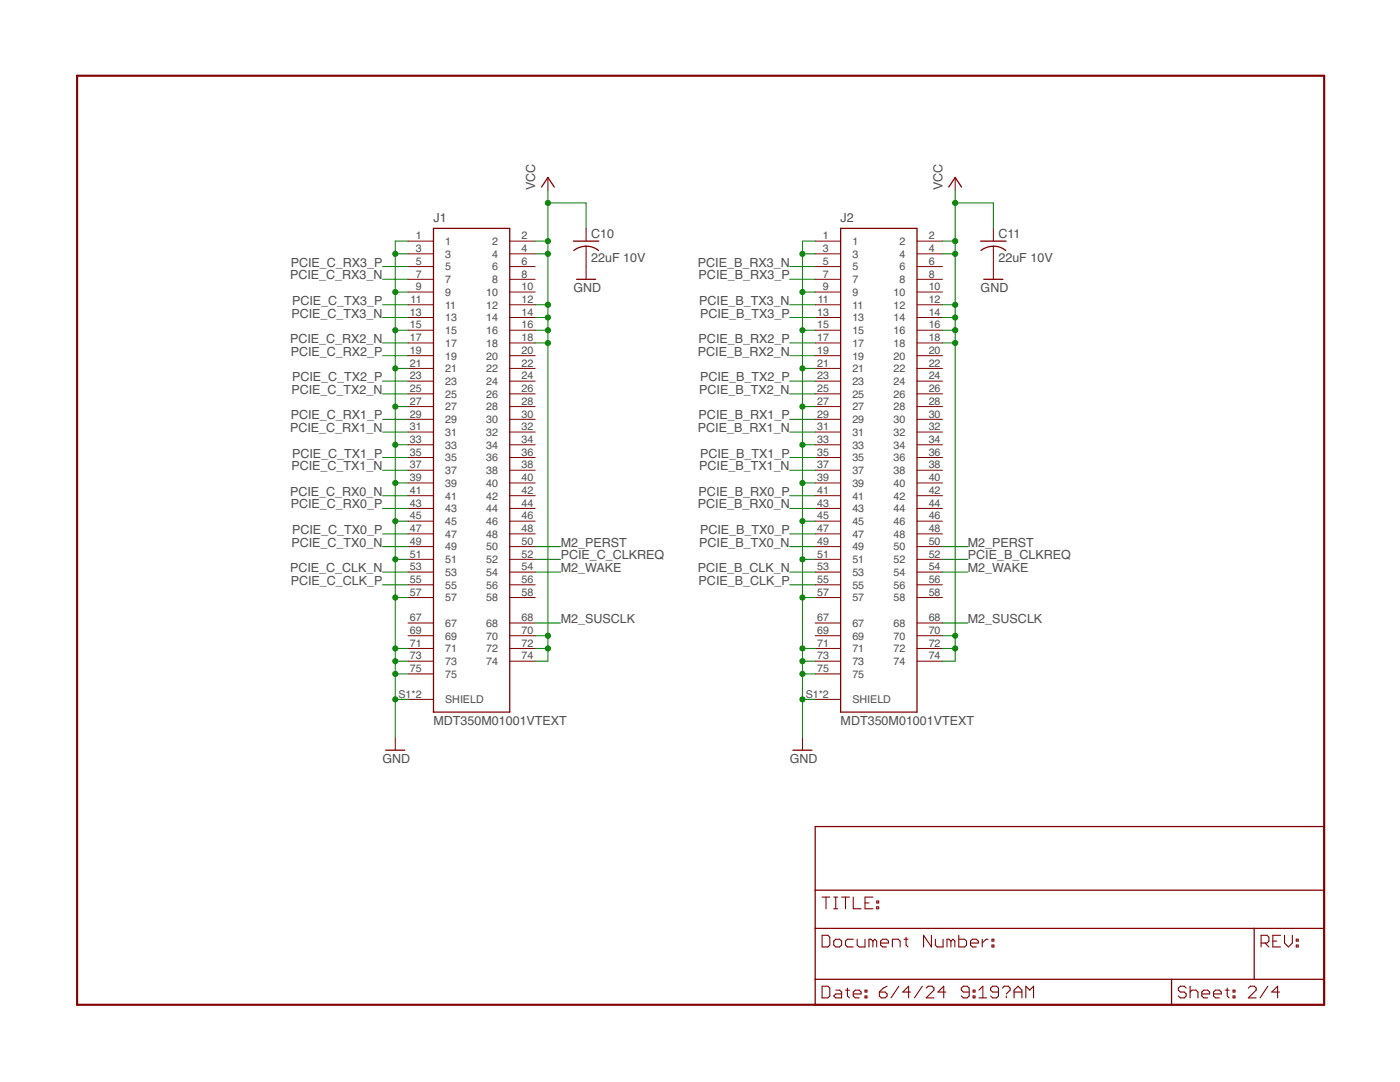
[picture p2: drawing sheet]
<svg xmlns="http://www.w3.org/2000/svg" width="279mm" height="216mm" viewBox="0 0 279 216" stroke-linecap="round" stroke-linejoin="round" font-family="sans-serif">
<path d="M15.4 15.1h248.9v185.4h-248.9z" fill="none" stroke="#800000" stroke-width=".42"/>
<g fill="none" stroke="#800000" stroke-width=".25">
<path d="M108.1 37.3l1.2-1.9 1.3 1.9M189.4 37.3l1.2-1.9 1.3 1.9M86.5 45.6h15.2v96.5h-15.2zM114.4 48.1h5.1M114.5 50a4 4 0 0 1 5 0M115.1 55.7h3.8M167.8 45.6h15.2v96.5h-15.2zM195.7 48.1h5.1M195.8 50a4 4 0 0 1 4.9 0M196.3 55.7h3.9M77 149.7h3.8M158.2 149.7h3.9"/>
<path d="M162.7 164.9h101.6v35.6h-101.6zM162.7 177.6h101.6M162.7 185.3h101.6M162.7 195.4h101.6M233.8 195.4v5.1M250.3 185.3v10.1"/>
</g>
<g fill="none" stroke="#800000" stroke-width=".21">
<path d="M164.1 179h1.5M164.8 179v2.3M166.4 179h.8M166.8 179v2.3M168 179h1.5M168.7 179v2.3M170.3 179v2.3h1.6M174.2 179h-1.6v2.3h1.6M175 179.8h.4v.4h-.4zM164.1 186.6h1.1l.4 .4v1.6l-.4 .4h-1.1zM164.1 196.8h1.1l.4 .4v1.5l-.4 .4h-1.1zM166.4 187.8l.4-.4h.8l.4 .4v.8l-.4 .4h-.8l-.4-.4z"/>
<path d="M166.4 181.3h.8M166.8 197.6h.8l.4 .4v1.1h-1.2l-.4-.4 .4-.4h1.2M168.7 197.6h.8M169.1 197.2v1.5l.4 .4M170.3 198.3h1.6v-.3l-.4-.4h-.8l-.4 .4v.7l.4 .4h.8M170.3 187.4h-1.2l-.4 .4v.8l.4 .4h1.2M171.1 187.4v1.2l.4 .4h1.1v-1.6M172.6 198.7h.4v.4h-.4zM172.6 197.6h.4v.4h-.4zM172.6 180.2h.8M174.2 187.8l-.4-.4h-.4v1.6M174.2 187.8l.4-.4 .4 .4v1.2"/>
<path d="M174.2 187.8v1.2M175 181h.4v.3h-.4zM175.5 198h1.2l.3 .3v.4l-.3 .4h-.8l-.4-.4zM175.7 188.2h1.6v-.4l-.4-.4h-.8l-.4 .4v.8l.4 .4h.8M177 196.8l-.7 .4-.8 .8M178.1 189v-1.6h1.2l.3 .4v1.2M179.4 196.8l-1.6 2.3M180.4 187.4h.8M180.8 187v1.6l.4 .4M181.7 198h-1.5l1.1-1.2v2.3M184.1 196.8l-1.6 2.3M184.8 197.2l.4-.4h.8l.4 .4v.4l-1.6 1.5h1.6"/>
<path d="M185.9 186.6v2.4l-1.6-2.4v2.4M186.7 187.4v1.2l.3 .4h1.2v-1.6M188.7 198h-1.5l1.1-1.2v2.3M189.8 187.8l-.4-.4h-.4v1.6M189.8 187.8v1.2M189.8 187.8l.4-.4 .4 .4v1.2M191.3 186.6v2.4h1.2l.4-.4v-.8l-.4-.4h-1.2M193.4 198h-1.1l-.4-.4v-.4l.4-.4h.7l.4 .4v1.5l-.4 .4h-.7l-.4-.4M193.7 188.2h1.5v-.4l-.4-.4h-.7l-.4 .4v.8l.4 .4h.7M194.2 198.7h.4v.4h-.4zM194.2 197.6h.4v.4h-.4zM195.4 199.1h1.5"/>
<path d="M195.4 197.6l.8-.8v2.3M196 187.4v1.6M197.2 187.4h-.4l-.8 .8M198 188.6h.4v.4h-.4zM198 187.4h.4v.4h-.4zM199.3 198h-1.2l-.4-.4v-.4l.4-.4h.8l.4 .4v1.5l-.4 .4h-.8l-.4-.4M200 197.2l.4-.4h.8l.4 .4v.4l-.8 .7M200.8 198.7v.4M202.4 198h1.5M202.4 199.1v-1.5l.8-.8 .7 .8v1.5M204.7 199.1v-2.3l.8 .8 .8-.8v2.3M236.7 197.2l-.4-.4h-.7l-.4 .4v.4l.4 .4h.7l.4 .3v.4l-.4 .4h-.7l-.4-.4"/>
<path d="M237.5 198l.4-.4h.8l.4 .4v1.1M237.5 196.8v2.3M239.8 198.3h1.6v-.3l-.4-.4h-.8l-.4 .4v.7l.4 .4h.8M242.2 198.3h1.5v-.3l-.3-.4h-.8l-.4 .4v.7l.4 .4h.8M244.5 197.6h.8M244.9 197.2v1.5l.4 .4M246.1 198.7h.4v.4h-.4zM246.1 197.6h.4v.4h-.4zM249.1 197.2l.4-.4h.8l.4 .4v.4l-1.6 1.5h1.6M251.7 188.2h1.2l.3-.4v-.8l-.3-.4h-1.2v2.4M252.5 188.2l.7 .8M253 196.8l-1.5 2.3"/>
<path d="M254 187.8h.8M255.4 198h-1.6l1.2-1.2v2.3M255.6 186.6h-1.6v2.4h1.6M256.3 186.6v1.6l.8 .8 .8-.8v-1.6M258.7 188.6h.4v.4h-.4zM258.7 187.4h.4v.4h-.4z"/>
</g>
<g fill="none" stroke="#800000" stroke-width=".2">
<path d="M109.3 35.4v2.6M190.6 35.4v2.6M81.4 48.1h5.1M81.4 50.7h5.1M81.4 53.2h5.1M81.4 55.7h5.1M81.4 58.3h5.1M101.7 48.1h5.1M101.7 50.7h5.1M101.7 53.2h5.1M101.7 55.7h5.1M101.7 58.3h5.1"/>
<path d="M117 45.6v2.5M117 49.1v6.6M162.7 48.1h5.1M162.7 50.7h5.1M162.7 53.2h5.1M162.7 55.7h5.1M162.7 58.3h5.1M183 48.1h5.1M183 50.7h5.1M183 53.2h5.1M183 55.7h5.1M183 58.3h5.1"/>
<path d="M198.2 45.6v2.5M198.2 49.1v6.6M81.4 60.8h5.1M81.4 63.4h5.1M81.4 65.9h5.1M81.4 68.4h5.1M81.4 71h5.1M81.4 73.5h5.1M81.4 76.1h5.1M81.4 78.6h5.1M101.7 60.8h5.1M101.7 63.4h5.1"/>
<path d="M101.7 65.9h5.1M101.7 68.4h5.1M101.7 71h5.1M101.7 73.5h5.1M101.7 76.1h5.1M101.7 78.6h5.1M162.7 60.8h5.1M162.7 63.4h5.1M162.7 65.9h5.1M162.7 68.4h5.1M162.7 71h5.1M162.7 73.5h5.1"/>
<path d="M162.7 76.1h5.1M162.7 78.6h5.1M183 60.8h5.1M183 63.4h5.1M183 65.9h5.1M183 68.4h5.1M183 71h5.1M183 73.5h5.1M183 76.1h5.1M183 78.6h5.1M81.4 81.1h5.1M81.4 83.7h5.1"/>
<path d="M81.4 86.2h5.1M81.4 88.8h5.1M81.4 91.3h5.1M81.4 93.8h5.1M81.4 96.4h5.1M81.4 98.9h5.1M101.7 81.1h5.1M101.7 83.7h5.1M101.7 86.2h5.1M101.7 88.8h5.1M101.7 91.3h5.1M101.7 93.8h5.1"/>
<path d="M101.7 96.4h5.1M101.7 98.9h5.1M162.7 81.1h5.1M162.7 83.7h5.1M162.7 86.2h5.1M162.7 88.8h5.1M162.7 91.3h5.1M162.7 93.8h5.1M162.7 96.4h5.1M162.7 98.9h5.1M183 81.1h5.1M183 83.7h5.1"/>
<path d="M183 86.2h5.1M183 88.8h5.1M183 91.3h5.1M183 93.8h5.1M183 96.4h5.1M183 98.9h5.1M81.4 101.5h5.1M81.4 104h5.1M81.4 106.5h5.1M81.4 109.1h5.1M81.4 111.6h5.1M81.4 114.2h5.1"/>
<path d="M81.4 116.7h5.1M81.4 119.2h5.1M101.7 101.5h5.1M101.7 104h5.1M101.7 106.5h5.1M101.7 109.1h5.1M101.7 111.6h5.1M101.7 114.2h5.1M101.7 116.7h5.1M101.7 119.2h5.1M162.7 101.5h5.1M162.7 104h5.1"/>
<path d="M162.7 106.5h5.1M162.7 109.1h5.1M162.7 111.6h5.1M162.7 114.2h5.1M162.7 116.7h5.1M162.7 119.2h5.1M183 101.5h5.1M183 104h5.1M183 106.5h5.1M183 109.1h5.1M183 111.6h5.1M183 114.2h5.1"/>
<path d="M183 116.7h5.1M183 119.2h5.1M81.4 124.3h5.1M81.4 126.9h5.1M81.4 129.4h5.1M81.4 131.9h5.1M81.4 134.5h5.1M81.4 139.6h5.1M101.7 124.3h5.1M101.7 126.9h5.1M101.7 129.4h5.1M101.7 131.9h5.1"/>
<path d="M162.7 124.3h5.1M162.7 126.9h5.1M162.7 129.4h5.1M162.7 131.9h5.1M162.7 134.5h5.1M162.7 139.6h5.1M183 124.3h5.1M183 126.9h5.1M183 129.4h5.1M183 131.9h5.1M78.9 147.2v2.5M160.1 147.2v2.5"/>
</g>
<g fill="none" stroke="#008000" stroke-width=".2">
<path d="M109.3 38v93.9h-2.5M190.6 38v93.9h-2.5M76.3 55.7h5.1M76.3 53.2h5.1M78.9 58.3h2.5M78.9 50.7h2.5M81.4 48.1h-2.5v99.1M106.8 50.7h2.5M106.8 48.1h2.5M109.3 40.5h7.7v5.1M157.6 55.7h5.1M157.6 53.2h5.1"/>
<path d="M160.1 58.3h2.6M160.1 50.7h2.6M162.7 48.1h-2.6v99.1M188.1 50.7h2.5M188.1 48.1h2.5M190.6 40.5h7.6v5.1M76.3 68.4h5.1M76.3 71h5.1M76.3 63.4h5.1M76.3 60.8h5.1M76.3 76.1h5.1M76.3 78.6h5.1"/>
<path d="M78.9 65.9h2.5M78.9 73.5h2.5M106.8 65.9h2.5M106.8 68.4h2.5M106.8 63.4h2.5M106.8 60.8h2.5M157.6 68.4h5.1M157.6 71h5.1M157.6 63.4h5.1M157.6 60.8h5.1M157.6 76.1h5.1M157.6 78.6h5.1"/>
<path d="M160.1 65.9h2.6M160.1 73.5h2.6M188.1 65.9h2.5M188.1 68.4h2.5M188.1 63.4h2.5M188.1 60.8h2.5M76.3 83.7h5.1M76.3 86.2h5.1M76.3 98.9h5.1M76.3 91.3h5.1M76.3 93.8h5.1M78.9 81.1h2.5"/>
<path d="M78.9 88.8h2.5M78.9 96.4h2.5M157.6 83.7h5.1M157.6 86.2h5.1M157.6 98.9h5.1M157.6 91.3h5.1M157.6 93.8h5.1M160.1 81.1h2.6M160.1 88.8h2.6M160.1 96.4h2.6M76.3 101.5h5.1M76.3 106.5h5.1"/>
<path d="M76.3 109.1h5.1M76.3 116.7h5.1M76.3 114.2h5.1M78.9 104h2.5M78.9 111.6h2.5M78.9 119.2h2.5M106.8 111.6h5.1M106.8 109.1h5.1M106.8 114.2h5.1M157.6 101.5h5.1M157.6 106.5h5.1M157.6 109.1h5.1"/>
<path d="M157.6 116.7h5.1M157.6 114.2h5.1M160.1 104h2.6M160.1 111.6h2.6M160.1 119.2h2.6M188.1 111.6h5.1M188.1 109.1h5.1M188.1 114.2h5.1M78.9 129.4h2.5M78.9 131.9h2.5M78.9 134.5h2.5M78.9 139.6h2.5"/>
<path d="M106.8 129.4h2.5M106.8 124.3h5.1M106.8 126.9h2.5M160.1 129.4h2.6M160.1 131.9h2.6M160.1 134.5h2.6M160.1 139.6h2.6M188.1 129.4h2.5M188.1 124.3h5.1M188.1 126.9h2.5"/>
</g>
<g fill="#008000" stroke="#008000" stroke-width=".2">
<circle cx="78.9" cy="65.9" r=".51"/>
<circle cx="78.9" cy="81.1" r=".51"/>
<circle cx="78.9" cy="88.8" r=".51"/>
<circle cx="78.9" cy="96.4" r=".51"/>
<circle cx="78.9" cy="104" r=".51"/>
<circle cx="78.9" cy="58.3" r=".51"/>
<circle cx="78.9" cy="111.6" r=".51"/>
<circle cx="78.9" cy="119.2" r=".51"/>
<circle cx="78.9" cy="129.4" r=".51"/>
<circle cx="78.9" cy="131.9" r=".51"/>
<circle cx="78.9" cy="50.7" r=".51"/>
<circle cx="78.9" cy="134.5" r=".51"/>
<circle cx="78.9" cy="139.6" r=".51"/>
<circle cx="78.9" cy="73.5" r=".51"/>
<circle cx="160.1" cy="65.9" r=".51"/>
<circle cx="160.1" cy="81.1" r=".51"/>
<circle cx="160.1" cy="88.8" r=".51"/>
<circle cx="160.1" cy="96.4" r=".51"/>
<circle cx="160.1" cy="104" r=".51"/>
<circle cx="160.1" cy="58.3" r=".51"/>
<circle cx="160.1" cy="111.6" r=".51"/>
<circle cx="160.1" cy="119.2" r=".51"/>
<circle cx="160.1" cy="129.4" r=".51"/>
<circle cx="160.1" cy="131.9" r=".51"/>
<circle cx="160.1" cy="50.7" r=".51"/>
<circle cx="160.1" cy="134.5" r=".51"/>
<circle cx="160.1" cy="139.6" r=".51"/>
<circle cx="160.1" cy="73.5" r=".51"/>
<circle cx="190.6" cy="40.5" r=".51"/>
<circle cx="190.6" cy="48.1" r=".51"/>
<circle cx="190.6" cy="50.7" r=".51"/>
<circle cx="190.6" cy="60.8" r=".51"/>
<circle cx="190.6" cy="63.4" r=".51"/>
<circle cx="190.6" cy="65.9" r=".51"/>
<circle cx="190.6" cy="68.4" r=".51"/>
<circle cx="190.6" cy="126.9" r=".51"/>
<circle cx="190.6" cy="129.4" r=".51"/>
<circle cx="109.3" cy="50.7" r=".51"/>
<circle cx="109.3" cy="48.1" r=".51"/>
<circle cx="109.3" cy="60.8" r=".51"/>
<circle cx="109.3" cy="63.4" r=".51"/>
<circle cx="109.3" cy="65.9" r=".51"/>
<circle cx="109.3" cy="68.4" r=".51"/>
<circle cx="109.3" cy="126.9" r=".51"/>
<circle cx="109.3" cy="129.4" r=".51"/>
<circle cx="109.3" cy="40.5" r=".51"/>
</g>
<g font-size="2.5" fill="#505050">
<text x="106.8" y="38" transform="rotate(-90 106.8 38)">VCC</text>
<text x="188.1" y="38" transform="rotate(-90 188.1 38)">VCC</text>
<text x="86.5" y="44.3">J1</text>
<text x="118" y="47.5">C10</text>
<text x="167.8" y="44.3">J2</text>
<text x="199.3" y="47.5">C11</text>
<text x="58" y="53.2">PCIE_C_RX3_P</text>
<text x="118" y="52.3">22uF 10V</text>
<text x="139.3" y="53.2">PCIE_B_RX3_N</text>
<text x="199.3" y="52.3">22uF 10V</text>
<text x="57.9" y="55.7">PCIE_C_RX3_N</text>
<text x="114.4" y="58.3">GND</text>
<text x="139.4" y="55.7">PCIE_B_RX3_P</text>
<text x="195.7" y="58.3">GND</text>
<text x="58.2" y="63.4">PCIE_C_TX3_N</text>
<text x="58.3" y="60.8">PCIE_C_TX3_P</text>
<text x="139.6" y="60.8">PCIE_B_TX3_N</text>
<text x="139.7" y="63.4">PCIE_B_TX3_P</text>
<text x="57.9" y="68.4">PCIE_C_RX2_N</text>
<text x="58" y="71">PCIE_C_RX2_P</text>
<text x="139.3" y="71">PCIE_B_RX2_N</text>
<text x="139.4" y="68.4">PCIE_B_RX2_P</text>
<text x="58.3" y="76.1">PCIE_C_TX2_P</text>
<text x="139.7" y="76.1">PCIE_B_TX2_P</text>
<text x="58" y="83.7">PCIE_C_RX1_P</text>
<text x="58.2" y="78.6">PCIE_C_TX2_N</text>
<text x="139.4" y="83.7">PCIE_B_RX1_P</text>
<text x="139.6" y="78.6">PCIE_B_TX2_N</text>
<text x="57.9" y="86.2">PCIE_C_RX1_N</text>
<text x="139.3" y="86.2">PCIE_B_RX1_N</text>
<text x="58.2" y="93.8">PCIE_C_TX1_N</text>
<text x="58.3" y="91.3">PCIE_C_TX1_P</text>
<text x="139.6" y="93.8">PCIE_B_TX1_N</text>
<text x="139.7" y="91.3">PCIE_B_TX1_P</text>
<text x="57.9" y="98.9">PCIE_C_RX0_N</text>
<text x="58" y="101.4">PCIE_C_RX0_P</text>
<text x="139.3" y="101.4">PCIE_B_RX0_N</text>
<text x="139.4" y="98.9">PCIE_B_RX0_P</text>
<text x="58.3" y="106.5">PCIE_C_TX0_P</text>
<text x="139.7" y="106.5">PCIE_B_TX0_P</text>
<text x="58.2" y="109.1">PCIE_C_TX0_N</text>
<text x="111.9" y="111.6">PCIE_C_CLKREQ</text>
<text x="111.9" y="109.1">M2_PERST</text>
<text x="139.6" y="109.1">PCIE_B_TX0_N</text>
<text x="193.2" y="111.6">PCIE_B_CLKREQ</text>
<text x="193.2" y="109.1">M2_PERST</text>
<text x="57.9" y="114.1">PCIE_C_CLK_N</text>
<text x="58" y="116.7">PCIE_C_CLK_P</text>
<text x="111.9" y="114.1">M2_WAKE</text>
<text x="139.3" y="114.1">PCIE_B_CLK_N</text>
<text x="139.4" y="116.7">PCIE_B_CLK_P</text>
<text x="193.2" y="114.1">M2_WAKE</text>
<text x="111.9" y="124.3">M2_SUSCLK</text>
<text x="193.2" y="124.3">M2_SUSCLK</text>
<text x="86.5" y="144.6">MDT350M01001VTEXT</text>
<text x="167.8" y="144.6">MDT350M01001VTEXT</text>
<text x="76.3" y="152.2">GND</text>
<text x="157.6" y="152.2">GND</text>
</g>
<g font-size="2.1" fill="#505050">
<text x="83" y="47.8">1</text>
<text x="104.1" y="47.8">2</text>
<text x="164.2" y="47.8">1</text>
<text x="185.3" y="47.8">2</text>
<text x="83" y="50.3">3</text>
<text x="83" y="52.8">5</text>
<text x="88.8" y="48.9">1</text>
<text x="88.8" y="51.4">3</text>
<text x="88.8" y="54">5</text>
<text x="98.2" y="48.9">2</text>
<text x="98.2" y="51.4">4</text>
<text x="98.2" y="54">6</text>
<text x="104.1" y="50.3">4</text>
<text x="104.1" y="52.8">6</text>
<text x="164.2" y="50.3">3</text>
<text x="164.2" y="52.8">5</text>
<text x="170.1" y="48.9">1</text>
<text x="170.1" y="51.4">3</text>
<text x="170.1" y="54">5</text>
<text x="179.5" y="48.9">2</text>
<text x="179.5" y="51.4">4</text>
<text x="179.5" y="54">6</text>
<text x="185.3" y="50.3">4</text>
<text x="185.3" y="52.8">6</text>
<text x="83" y="55.4">7</text>
<text x="83" y="57.9">9</text>
<text x="88.8" y="56.5">7</text>
<text x="88.8" y="59">9</text>
<text x="97" y="59">10</text>
<text x="98.2" y="56.5">8</text>
<text x="104.1" y="55.4">8</text>
<text x="104.1" y="57.9">10</text>
<text x="164.2" y="55.4">7</text>
<text x="164.2" y="57.9">9</text>
<text x="170.1" y="56.5">7</text>
<text x="170.1" y="59">9</text>
<text x="178.3" y="59">10</text>
<text x="179.5" y="56.5">8</text>
<text x="185.3" y="55.4">8</text>
<text x="185.3" y="57.9">10</text>
<text x="81.8" y="63">13</text>
<text x="81.8" y="65.5">15</text>
<text x="81.9" y="60.5">11</text>
<text x="88.8" y="61.6">11</text>
<text x="88.8" y="64.1">13</text>
<text x="97" y="61.6">12</text>
<text x="97" y="64.1">14</text>
<text x="104.1" y="60.5">12</text>
<text x="104.1" y="63">14</text>
<text x="104.1" y="65.5">16</text>
<text x="163.1" y="63">13</text>
<text x="163.1" y="65.5">15</text>
<text x="163.2" y="60.5">11</text>
<text x="170.1" y="61.6">11</text>
<text x="170.1" y="64.1">13</text>
<text x="178.3" y="61.6">12</text>
<text x="178.3" y="64.1">14</text>
<text x="185.3" y="60.5">12</text>
<text x="185.3" y="63">14</text>
<text x="185.3" y="65.5">16</text>
<text x="81.8" y="68.1">17</text>
<text x="81.8" y="70.6">19</text>
<text x="88.8" y="66.7">15</text>
<text x="88.8" y="69.2">17</text>
<text x="88.8" y="71.7">19</text>
<text x="97" y="66.7">16</text>
<text x="97" y="69.2">18</text>
<text x="97" y="71.7">20</text>
<text x="104.1" y="68.1">18</text>
<text x="104.1" y="70.6">20</text>
<text x="163.1" y="68.1">17</text>
<text x="163.1" y="70.6">19</text>
<text x="170.1" y="66.7">15</text>
<text x="170.1" y="69.2">17</text>
<text x="170.1" y="71.7">19</text>
<text x="178.3" y="66.7">16</text>
<text x="178.3" y="69.2">18</text>
<text x="178.3" y="71.7">20</text>
<text x="185.3" y="68.1">18</text>
<text x="185.3" y="70.6">20</text>
<text x="81.8" y="73.2">21</text>
<text x="81.8" y="75.7">23</text>
<text x="88.8" y="74.3">21</text>
<text x="88.8" y="76.8">23</text>
<text x="97" y="74.3">22</text>
<text x="97" y="76.8">24</text>
<text x="104.1" y="73.2">22</text>
<text x="104.1" y="75.7">24</text>
<text x="163.1" y="73.2">21</text>
<text x="163.1" y="75.7">23</text>
<text x="170.1" y="74.3">21</text>
<text x="170.1" y="76.8">23</text>
<text x="178.3" y="74.3">22</text>
<text x="178.3" y="76.8">24</text>
<text x="185.3" y="73.2">22</text>
<text x="185.3" y="75.7">24</text>
<text x="81.8" y="78.2">25</text>
<text x="81.8" y="80.8">27</text>
<text x="81.8" y="83.3">29</text>
<text x="88.8" y="79.4">25</text>
<text x="88.8" y="81.9">27</text>
<text x="97" y="79.4">26</text>
<text x="97" y="81.9">28</text>
<text x="104.1" y="78.2">26</text>
<text x="104.1" y="80.8">28</text>
<text x="104.1" y="83.3">30</text>
<text x="163.1" y="78.2">25</text>
<text x="163.1" y="80.8">27</text>
<text x="163.1" y="83.3">29</text>
<text x="170.1" y="79.4">25</text>
<text x="170.1" y="81.9">27</text>
<text x="178.3" y="79.4">26</text>
<text x="178.3" y="81.9">28</text>
<text x="185.3" y="78.2">26</text>
<text x="185.3" y="80.8">28</text>
<text x="185.3" y="83.3">30</text>
<text x="81.8" y="85.9">31</text>
<text x="81.8" y="88.4">33</text>
<text x="88.8" y="84.4">29</text>
<text x="88.8" y="87">31</text>
<text x="88.8" y="89.5">33</text>
<text x="97" y="84.4">30</text>
<text x="97" y="87">32</text>
<text x="97" y="89.5">34</text>
<text x="104.1" y="85.9">32</text>
<text x="104.1" y="88.4">34</text>
<text x="163.1" y="85.9">31</text>
<text x="163.1" y="88.4">33</text>
<text x="170.1" y="84.4">29</text>
<text x="170.1" y="87">31</text>
<text x="170.1" y="89.5">33</text>
<text x="178.3" y="84.4">30</text>
<text x="178.3" y="87">32</text>
<text x="178.3" y="89.5">34</text>
<text x="185.3" y="85.9">32</text>
<text x="185.3" y="88.4">34</text>
<text x="81.8" y="90.9">35</text>
<text x="81.8" y="93.5">37</text>
<text x="88.8" y="92.1">35</text>
<text x="88.8" y="94.6">37</text>
<text x="97" y="92.1">36</text>
<text x="97" y="94.6">38</text>
<text x="104.1" y="90.9">36</text>
<text x="104.1" y="93.5">38</text>
<text x="163.1" y="90.9">35</text>
<text x="163.1" y="93.5">37</text>
<text x="170.1" y="92.1">35</text>
<text x="170.1" y="94.6">37</text>
<text x="178.3" y="92.1">36</text>
<text x="178.3" y="94.6">38</text>
<text x="185.3" y="90.9">36</text>
<text x="185.3" y="93.5">38</text>
<text x="81.8" y="96">39</text>
<text x="81.8" y="98.6">41</text>
<text x="81.8" y="101.1">43</text>
<text x="88.8" y="97.1">39</text>
<text x="88.8" y="99.7">41</text>
<text x="97" y="97.1">40</text>
<text x="97" y="99.7">42</text>
<text x="104.1" y="96">40</text>
<text x="104.1" y="98.6">42</text>
<text x="104.1" y="101.1">44</text>
<text x="163.1" y="96">39</text>
<text x="163.1" y="98.6">41</text>
<text x="163.1" y="101.1">43</text>
<text x="170.1" y="97.1">39</text>
<text x="170.1" y="99.7">41</text>
<text x="178.3" y="97.1">40</text>
<text x="178.3" y="99.7">42</text>
<text x="185.3" y="96">40</text>
<text x="185.3" y="98.6">42</text>
<text x="185.3" y="101.1">44</text>
<text x="81.8" y="103.6">45</text>
<text x="81.8" y="106.2">47</text>
<text x="88.8" y="102.2">43</text>
<text x="88.8" y="104.8">45</text>
<text x="88.8" y="107.3">47</text>
<text x="97" y="102.2">44</text>
<text x="97" y="104.8">46</text>
<text x="97" y="107.3">48</text>
<text x="104.1" y="103.6">46</text>
<text x="104.1" y="106.2">48</text>
<text x="163.1" y="103.6">45</text>
<text x="163.1" y="106.2">47</text>
<text x="170.1" y="102.2">43</text>
<text x="170.1" y="104.8">45</text>
<text x="170.1" y="107.3">47</text>
<text x="178.3" y="102.2">44</text>
<text x="178.3" y="104.8">46</text>
<text x="178.3" y="107.3">48</text>
<text x="185.3" y="103.6">46</text>
<text x="185.3" y="106.2">48</text>
<text x="81.8" y="108.7">49</text>
<text x="81.8" y="111.3">51</text>
<text x="81.8" y="113.8">53</text>
<text x="88.8" y="109.8">49</text>
<text x="88.8" y="112.4">51</text>
<text x="97" y="109.8">50</text>
<text x="97" y="112.4">52</text>
<text x="104.1" y="108.7">50</text>
<text x="104.1" y="111.3">52</text>
<text x="104.1" y="113.8">54</text>
<text x="163.1" y="108.7">49</text>
<text x="163.1" y="111.3">51</text>
<text x="163.1" y="113.8">53</text>
<text x="170.1" y="109.8">49</text>
<text x="170.1" y="112.4">51</text>
<text x="178.3" y="109.8">50</text>
<text x="178.3" y="112.4">52</text>
<text x="185.3" y="108.7">50</text>
<text x="185.3" y="111.3">52</text>
<text x="185.3" y="113.8">54</text>
<text x="81.8" y="116.3">55</text>
<text x="81.8" y="118.9">57</text>
<text x="88.8" y="114.9">53</text>
<text x="88.8" y="117.4">55</text>
<text x="88.8" y="120">57</text>
<text x="97" y="114.9">54</text>
<text x="97" y="117.4">56</text>
<text x="97" y="120">58</text>
<text x="104.1" y="116.3">56</text>
<text x="104.1" y="118.9">58</text>
<text x="163.1" y="116.3">55</text>
<text x="163.1" y="118.9">57</text>
<text x="170.1" y="114.9">53</text>
<text x="170.1" y="117.4">55</text>
<text x="170.1" y="120">57</text>
<text x="178.3" y="114.9">54</text>
<text x="178.3" y="117.4">56</text>
<text x="178.3" y="120">58</text>
<text x="185.3" y="116.3">56</text>
<text x="185.3" y="118.9">58</text>
<text x="81.8" y="123.9">67</text>
<text x="88.8" y="125.1">67</text>
<text x="97" y="125.1">68</text>
<text x="104.1" y="123.9">68</text>
<text x="163.1" y="123.9">67</text>
<text x="170.1" y="125.1">67</text>
<text x="178.3" y="125.1">68</text>
<text x="185.3" y="123.9">68</text>
<text x="81.8" y="126.5">69</text>
<text x="81.8" y="129">71</text>
<text x="81.8" y="131.6">73</text>
<text x="88.8" y="127.6">69</text>
<text x="88.8" y="130.1">71</text>
<text x="97" y="127.6">70</text>
<text x="97" y="130.1">72</text>
<text x="104.1" y="126.5">70</text>
<text x="104.1" y="129">72</text>
<text x="104.1" y="131.6">74</text>
<text x="163.1" y="126.5">69</text>
<text x="163.1" y="129">71</text>
<text x="163.1" y="131.6">73</text>
<text x="170.1" y="127.6">69</text>
<text x="170.1" y="130.1">71</text>
<text x="178.3" y="127.6">70</text>
<text x="178.3" y="130.1">72</text>
<text x="185.3" y="126.5">70</text>
<text x="185.3" y="129">72</text>
<text x="185.3" y="131.6">74</text>
<text x="81.8" y="134.1">75</text>
<text x="88.8" y="132.7">73</text>
<text x="88.8" y="135.2">75</text>
<text x="97" y="132.7">74</text>
<text x="163.1" y="134.1">75</text>
<text x="170.1" y="132.7">73</text>
<text x="170.1" y="135.2">75</text>
<text x="178.3" y="132.7">74</text>
<text x="79.5" y="139.2">S1*2</text>
<text x="88.8" y="140.3">SHIELD</text>
<text x="160.8" y="139.2">S1*2</text>
<text x="170.1" y="140.3">SHIELD</text>
</g>
</svg>
